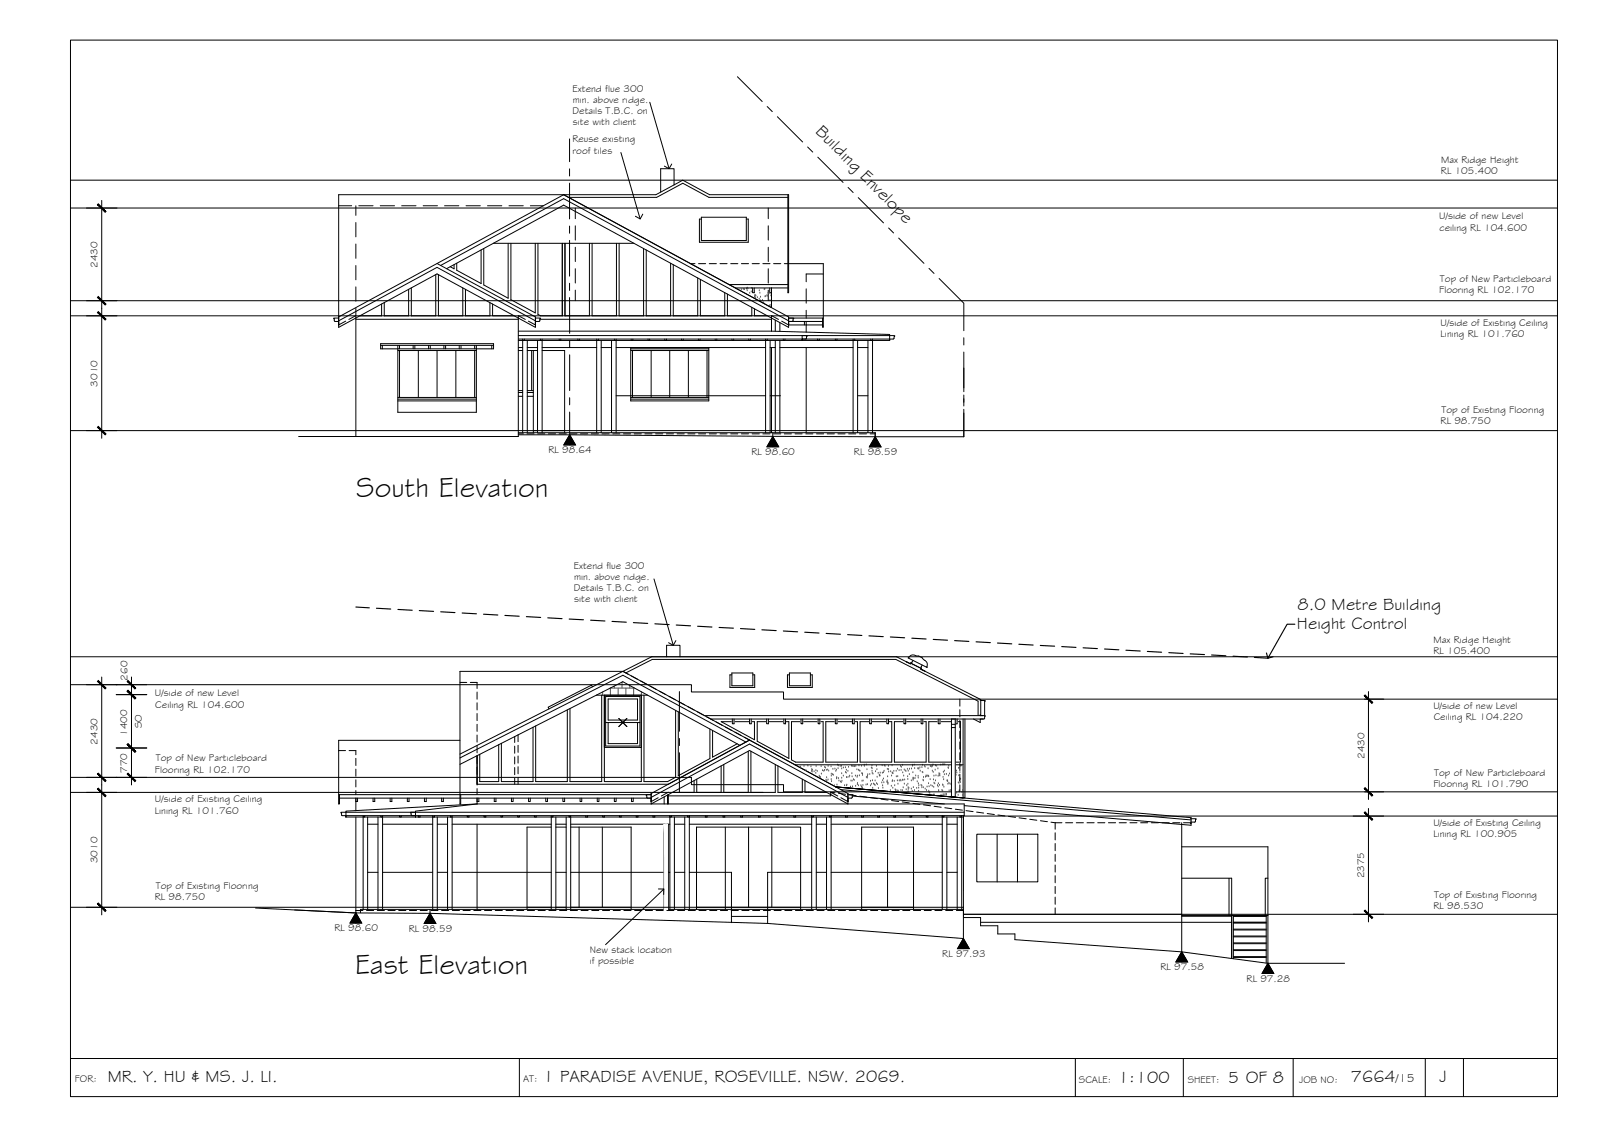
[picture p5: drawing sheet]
<svg xmlns="http://www.w3.org/2000/svg" width="420mm" height="297mm" viewBox="0 0 420 297" stroke-linecap="round" stroke-linejoin="round" font-family="sans-serif">
<!-- layer: MASK -->
<g fill="#fff" stroke="#fff" stroke-width=".26">
<path d="M239.3 171.7h.4z"/>
<path d="M240.7 172h.3z"/>
<path d="M241.4 173.2h.1z"/>
<path d="M238.9 173.8l.2 .1z"/>
<path d="M238.9 173.9h.1z"/>
<path d="M242.7 174.6l.4 .2z"/>
<path d="M242.7 174.6h.5l-.1 .2z"/>
<path d="M243 174.8l.1 .1z"/>
<path d="M242.9 174.9h.2z"/>
<path d="M241.4 175l.2 .1z"/>
<path d="M241.1 175l.6 .2z"/>
<path d="M240.1 174.7h.5l1 .6z"/>
<path d="M201.9 75.5l.4 1.2v-1.2zM201.9 75.5l.4 1.2h-.4z"/>
<path d="M201.9 75.5l.4 1.2v-1.2zM201.9 75.5l.4 1.2h-.4z"/>
<path d="M197.4 75.5l.4 1.2v-1.2zM197.4 75.5l.4 1.2h-.4z"/>
<path d="M250.6 188.5l.4 1.3v-1.3zM250.6 188.5l.4 1.3h-.4z"/>
<path d="M250.6 188.5l.4 1.3v-1.3zM250.6 188.5l.4 1.3h-.4z"/>
<path d="M246.1 188.5l.4 1.3v-1.3zM246.1 188.5l.4 1.3h-.4z"/>
<path d="M241.6 188.5l.4 1.3v-1.3zM241.6 188.5l.4 1.3h-.4z"/>
<path d="M237.1 188.5l.4 1.3v-1.3zM237.1 188.5l.4 1.3h-.4z"/>
<path d="M232.6 188.5l.4 1.3v-1.3zM232.6 188.5l.4 1.3h-.4z"/>
<path d="M228.1 188.5l.4 1.3v-1.3zM228.1 188.5l.4 1.3h-.4z"/>
<path d="M223.6 188.5l.4 1.3v-1.3zM223.6 188.5l.4 1.3h-.4z"/>
<path d="M219.1 188.5l.4 1.3v-1.3zM219.1 188.5l.4 1.3h-.4z"/>
<path d="M214.6 188.5l.4 1.3v-1.3zM214.6 188.5l.4 1.3h-.4z"/>
<path d="M210.1 188.5l.4 1.3v-1.3zM210.1 188.5l.4 1.3h-.4z"/>
<path d="M205.6 188.5l.4 1.3v-1.3zM205.6 188.5l.4 1.3h-.4z"/>
<path d="M201.1 188.5l.4 1.3v-1.3zM201.1 188.5l.4 1.3h-.4z"/>
<path d="M196.6 188.5l.4 1.3v-1.3zM196.6 188.5l.4 1.3h-.4z"/>
<path d="M192.1 188.5l.4 1.3v-1.3zM192.1 188.5l.4 1.3h-.4z"/>
<path d="M239.3 171.7h.4zM239.2 171.7h.5z"/>
<path d="M239.2 171.7l.7 .1zM239.1 171.8h.8z"/>
<path d="M239.1 171.8h.8zM239 171.8h.9z"/>
<path d="M239 171.8l1.1 .1zM238.9 171.9h1.2z"/>
<path d="M238.9 171.9h1.2zM238.8 171.9h1.3z"/>
<path d="M240.1 171.9l.3 .1zM240.1 171.9l.3 .1z"/>
<path d="M238.8 171.9l1.4 .1zM238.8 171.9l1.4 .1z"/>
<path d="M240.2 172h.2zM240.2 172h.2z"/>
<path d="M240.2 172h.4zM240.2 172h.4z"/>
<path d="M240.2 172h.5zM240.2 172h.5z"/>
<path d="M238.7 172h1.5zM238.7 172h1.5z"/>
<path d="M240.2 172l.9 .1zM240.2 172l.9 .1z"/>
<path d="M238.7 172l1.6 .1zM238.7 172l1.6 .1z"/>
<path d="M240.3 172.1h.8zM240.3 172.1h.8z"/>
<path d="M238.6 172.1h1.7zM238.6 172.1h1.7z"/>
<path d="M240.3 172.1l1.1 .1zM240.3 172.1l1.1 .1z"/>
<path d="M238.6 172.1l1.8 .1zM238.6 172.1l1.8 .1h-1.9z"/>
<path d="M240.4 172.2h1zM240.4 172.2h1z"/>
<path d="M238.5 172.2h1.9zM238.5 172.2h1.9z"/>
<path d="M240.4 172.2l1.2 .1zM240.4 172.2l1.2 .1z"/>
<path d="M238.5 172.2l2 .1zM238.5 172.2l2 .1z"/>
<path d="M238.4 172.3l2.1 .1zM238.4 172.3l2.1 .1z"/>
<path d="M240.5 172.3l1.3 .1zM240.5 172.3l1.3 .1z"/>
<path d="M238.4 172.4h2.1zM238.4 172.4h2.1z"/>
<path d="M240.5 172.4l1.4 .1zM240.5 172.4l1.4 .1z"/>
<path d="M238.4 172.4l2.1 .1zM238.4 172.4l2.1 .1z"/>
<path d="M238.2 172.4l.2 .1zM238.2 172.4l.2 .1z"/>
<path d="M240.5 172.5h1.4zM240.5 172.5h1.4z"/>
<path d="M238.4 172.5h2.1zM238.4 172.5h2.1z"/>
<path d="M240.5 172.5h1.4zM240.5 172.5h1.4z"/>
<path d="M238.5 172.5h2zM238.5 172.5h2z"/>
<path d="M238.2 172.4l.2 .1zM238.2 172.4l.2 .1z"/>
<path d="M240.5 172.5l1.5 .1zM240.5 172.5l1.5 .1z"/>
<path d="M238.5 172.5l2.1 .1zM238.5 172.5l2.1 .1z"/>
<path d="M240.6 172.6h1.4zM240.6 172.6h1.4z"/>
<path d="M238.7 172.6h1.9zM238.7 172.6h1.9z"/>
<path d="M240.6 172.6l1.4 .1zM240.6 172.6l1.4 .1z"/>
<path d="M240.6 172.7l1.5 .1zM240.6 172.7l1.5 .1z"/>
<path d="M238.8 172.6l1.8 .2v-.2zM238.8 172.6l1.8 .2z"/>
<path d="M240.6 172.8h1.5zM240.6 172.8h1.5z"/>
<path d="M239.1 172.8h1.5zM239.1 172.8h1.5z"/>
<path d="M240.6 172.8l1.6 .1zM240.6 172.8l1.6 .1z"/>
<path d="M240.8 172.9l1.6 .1zM240.8 172.9l1.6 .1z"/>
<path d="M239.1 172.8l1.9 .2-.4-.2zM239.1 172.8l1.9 .2h-1.4z"/>
<path d="M242 173h.4zM242 173h.4z"/>
<path d="M242 173h.2zM242 173h.2z"/>
<path d="M241 173h1zM241 173h1z"/>
<path d="M242.2 173h.2zM242.2 173h.2z"/>
<path d="M242 173h.3zM241.9 173h.4z"/>
<path d="M241 173h1zM241 173h.9z"/>
<path d="M241.9 173l.4 .1zM241.8 173.1h.5z"/>
<path d="M241 173h.9zM241 173l.8 .1z"/>
<path d="M242.3 173.1h.2zM242.3 173.1h.2z"/>
<path d="M241.8 173.1h.6zM241.7 173.1h.7z"/>
<path d="M241.1 173.1h.7zM241.1 173.1h.6z"/>
<path d="M241.7 173.1h.8zM241.7 173.1h.8z"/>
<path d="M241.7 173.1h.8zM241.6 173.1h.9z"/>
<path d="M241.1 173.1h.6zM241.1 173.1h.5z"/>
<path d="M238.2 172.5l1.5 .6zM238.2 172.5l1.5 .6z"/>
<path d="M241.6 173.1l1 .1zM241.6 173.2h1z"/>
<path d="M241.2 173.1h.4zM241.2 173.1l.4 .1z"/>
<path d="M239.4 173.1l.3 .1zM239.4 173.1l.3 .1z"/>
<path d="M241.6 173.2h1.1zM241.6 173.2h1.1z"/>
<path d="M241.3 173.2h.3zM241.3 173.2h.2z"/>
<path d="M239.6 173l1.8 .2-.4-.2zM239.6 173l1.8 .2h-1.5z"/>
<path d="M241.5 173.2l1.2 .1zM241.5 173.3h1.2z"/>
<path d="M239.9 173.2l1.6 .1zM239.9 173.2l1.6 .1z"/>
<path d="M240 173.3h2.9zM240 173.3h2.9z"/>
<path d="M240.2 173.3l2.8 .2-.1-.2zM240.2 173.3l2.8 .2h-2.4z"/>
<path d="M239.4 173.2l.8 .3zM239.4 173.2l.8 .3h-1z"/>
<path d="M239.2 173.5l1.2 .1zM239.2 173.5l1.2 .1z"/>
<path d="M239.2 173.6l1.3 .1zM239.2 173.6l1.3 .1z"/>
<path d="M239.1 173.7h1.5zM239.1 173.7h1.5z"/>
<path d="M240.6 173.5l2.5 .2-.1-.2zM240.6 173.5l2.5 .2h-2.2z"/>
<path d="M239.5 173.2l1.4 .6zM239.5 173.2l1.4 .6z"/>
<path d="M239.1 173.7l1.6 .1zM239 173.8h1.7z"/>
<path d="M238.3 172.5l2.7 1.3zM238.3 172.5l2.7 1.3z"/>
<path d="M240.7 173.8h.2zM240.7 173.8h.2z"/>
<path d="M239 173.8h1.7zM238.9 173.8h1.8z"/>
<path d="M240.9 173.8l.3 .1zM240.9 173.8l.3 .1z"/>
<path d="M240.7 173.8l.4 .1zM240.7 173.8l.4 .1z"/>
<path d="M238.9 173.8l2 .1zM238.9 173.8l2 .1z"/>
<path d="M240.9 173.7l2.3 .2-.1-.2zM240.9 173.7l2.3 .2h-1.8z"/>
<path d="M241.1 173.9h.3zM241.1 173.9h.3z"/>
<path d="M240.9 173.9h.3zM240.9 173.9h.3z"/>
<path d="M241 173.9l.4 .1zM241 173.9l.4 .1z"/>
<path d="M239.1 173.9l2.1 .1-.3-.1zM239.1 173.9l2.1 .1h-1.8z"/>
<path d="M238.8 173.9l.4 .1zM238.8 173.9l.4 .1z"/>
<path d="M241.4 173.9l1.8 .3v-.3zM241.4 173.9l1.8 .3h-1.4z"/>
<path d="M241.2 174l.5 .2zM241.2 174l.5 .2z"/>
<path d="M239.4 174l2.1 .2zM239.4 174l2.1 .2z"/>
<path d="M239.7 174.2l2.2 .2-.4-.2zM239.7 174.2l2.2 .2h-1.8z"/>
<path d="M241.8 174.2l1.4 .2v-.2zM241.8 174.2l1.4 .2h-1z"/>
<path d="M242.2 174.4l1 .2v-.2zM242.2 174.4l1 .2z"/>
<path d="M238.9 173.9l1.6 .7zM238.9 173.9l1.6 .7z"/>
<path d="M238.8 174l1.5 .6-1.1-.6zM238.8 174l1.5 .6h-.4z"/>
<path d="M240.1 174.4l1.6 .3 .2-.3zM240.1 174.4l1.6 .3h-.9z"/>
<path d="M240.3 174.6l.5 .1zM240.3 174.6l.5 .1z"/>
<path d="M239.9 174.6l.7 .1zM239.9 174.6l.7 .1z"/>
<path d="M241.2 173.9l1.8 .9zM241.2 173.9l1.8 .9z"/>
<path d="M240.8 174.7h.9zM240.8 174.7l.8 .1z"/>
<path d="M242.9 174.8h.2zM242.9 174.8h.2z"/>
<path d="M240.9 174.8h.7zM240.9 174.8l.7 .1z"/>
<path d="M241.5 174.2l1.6 .7zM241.5 174.2l1.6 .7z"/>
<path d="M241.1 174.9h.5zM241.1 174.9h.5z"/>
<path d="M240.6 174.7l.5 .2zM240.6 174.7l.5 .2z"/>
<path d="M241.1 174.9h.5zM241.1 174.9h.5z"/>
<path d="M240.9 174.9h.3zM240.9 174.9h.3z"/>
<path d="M241.2 174.9l.4 .1zM241.2 174.9l.4 .1z"/>
<path d="M241 174.9l.3 .1zM241 174.9l.3 .1z"/>
<path d="M241.3 175h.3zM241.3 175h.3z"/>
<path d="M241.4 175l.2 .1zM241.5 175.1l.2 .1z"/>
<path d="M241.1 175l.6 .2zM241.4 175.2h.3z"/>
<path d="M240.1 174.7l1.1 .6h.4zM241.2 175.3h.4l-.1 .1z"/>
<path d="M249.5 188.5l1 20.4v-20.4zM249.5 188.5l1 20.4h-1z"/>
<path d="M174.2 216.1l.9 22.3v-22.3zM174.2 216.1l.9 22.3h-.9z"/>
</g>
<g fill="none" stroke="#fff" stroke-width=".26">
<path d="M197.4 75.5h.4v1.2h-.4zM201.9 75.5h.4v1.2h-.4zM192.1 188.5h.4v1.3h-.4zM196.6 188.5h.4v1.3h-.4zM201.1 188.5h.4v1.3h-.4zM205.6 188.5h.4v1.3h-.4zM210.1 188.5h.4v1.3h-.4zM214.6 188.5h.4v1.3h-.4zM219.1 188.5h.4v1.3h-.4zM223.6 188.5h.4v1.3h-.4zM228.1 188.5h.4v1.3h-.4zM232.6 188.5h.4v1.3h-.4z"/>
<path d="M237.1 188.5h.4v1.3h-.4zM241.6 188.5h.4v1.3h-.4zM246.1 188.5h.4v1.3h-.4zM250.6 188.5h.4v1.3h-.4z"/>
</g>
<!-- layer: NEWWORK -->
<g fill="none" stroke="#000" stroke-width=".26">
<path d="M149.1 51.7h23.1l6.9-3.7 6.8 3.7h20.7M206.6 51v25.7h.2v-25.7h-20.7l-7-3.8-7.1 3.8h-24.2l54.5 29.6v-5.1M191.2 74.6h15.4M192.9 75.5h13.7M197.4 75.5v1.2h.4v-1.2M201.9 75.5v1.2h.4M163.4 176l33.2 18M164.1 176.4l7-3.5h63.9l21.5 10.9v3.8M238.3 172.4a1.35 1.35 0 0 1 2.1-.4 2.57 2.57 0 0 1 2.1 1.1 1.46 1.46 0 0 1 .6 1.9l-4.9-2.5 .2-.1M238.8 174l-1.1-.5 1.1 .5 .1-.1 2.7 1.4-.1 .1 1.1 .6-1.1-.6 .2-.2M238.8 174l.1-.1 2.7 1.4M239.4 173.1l-.6 .9"/>
<path d="M241.6 174.7v.4M241.9 174.4l-.2 .3M130.8 195.2v9.7h-5v-7.1M139.8 190.7v14.2h-8.3v-10M148.8 186.1v18.8h-8.3v-14.6M156.4 182.3h13.4M157.8 182.3v22.6h-8.3v-19.1M158.5 182.3h9.7v13.7h-9.7zM158.5 182.4v22.5h9.7v-22.5M168.9 182.3v22.6h6.2l2.1-1.1v-17.6M177.9 186.6v16.8l8.3-4.5v-7.8M184.7 187.6h73.1"/>
<path d="M186.4 188.5h71.4M186.9 191.5v7l6.4-3.5M189.2 189.2h8.7v4.7zM192.1 188.5v1.3h.4v-1.3M194.1 195.4l-30.7-16.7-42.8 21.7M195.7 194.6l-32.3-17.6-42.8 21.7M196.6 188.5v1.3h.4v-1.3M196.6 194l22.6 12.3M196.6 194l-21.3 11.6h-50.2v-7.5M198.6 189.2h8.3v9.6l-8.3-4.5zM201.1 188.5v1.3h.4v-1.3M205.6 188.5v1.3h.4v-1.3"/>
<path d="M207.6 189.2h8.3v10.6h-7.2l-1.1-.6zM210.1 188.5v1.3h.4v-1.3M214.6 188.5v1.3h.4v-1.3M216.6 189.2h8.3v10.6h-8.3zM219.1 188.5v1.3h.4v-1.3M223.6 188.5v1.3h.4v-1.3M225.6 189.2h8.3v10.6h-8.3zM228.1 188.5v1.3h.4v-1.3M232.6 188.5v1.3h.4v-1.3M234.6 189.2h8.3v10.6h-8.3zM237.1 188.5v1.3h.4v-1.3M241.6 188.5v1.3h.4v-1.3"/>
<path d="M243.6 189.2h8.3v10.6h-8.3zM246.1 188.5v1.3h.4v-1.3M250.6 188.5v1.3h.4v-1.3M252.6 188.5v20.7M257.1 183.7h.1M257.1 187.6h.1M257.1 187.6h1.3l-.2 .7M257.1 187.6l.1-.3v-3.9l-22.1-11.2h-64.2l-50.3 25.5M257.2 183.7h1.2l-.2 .2v3.7M258.2 188.3l-.2 .2h-.9v.9l-1.8-.9M208.5 200.5h44.1M219.2 206.3l33.4 2.9-33.4-2.9"/>
</g>
<!-- layer: BORDER -->
<path d="M18.5 10.5h390v277h-390zM18.5 277.5h390M136.2 277.5v10M282 277.5v10M310.4 277.5v10M339.2 277.5v10M373.8 277.5v10M383.8 277.5v10" fill="none" stroke="#000" stroke-width=".26"/>
<!-- layer: CEILING-FLOOR LINES -->
<path d="M18.5 54.5h390M18.5 47.2h390M18.5 78.8h390M18.5 82.8h390M18.5 112.9h390M18.5 179.5h162.8v1.9h24.2v1.9h203M18.5 172.2h390M18.5 203.8h162.8v1.9h24.2v1.9h203M18.5 207.7h181.6M252.7 213.9h155.8M18.5 237.9h234.2M252.7 239.7h155.8" fill="none" stroke="#000" stroke-width=".26"/>
<!-- layer: DIMENSION -->
<g fill="none" stroke="#000" stroke-width=".26">
<path d="M22.7 54.5h8M26.7 52.5v62.4M22.7 78.8h8M22.7 82.8h8M22.7 112.9h8M22.7 179.5h15.8M26.7 177.5v62.4M34.5 177.5v28.3M30.5 182.1h8M30.5 196.1h8M357.9 183.3h5M358.9 181.3v28.3"/>
<path d="M22.7 207.7h8M22.7 203.8h15.8M354.9 213.9h8M357.9 207.6h5M358.9 212v29.7M22.7 237.9h8M354.9 239.7h8"/>
</g>
<!-- layer: 0 -->
<g fill="#000" stroke="#000" stroke-width=".26">
<path d="M25.6 53.7l2 2 .2-.3zM25.6 53.7l.2-.3 2 2z"/>
<path d="M25.8 77.7l-.2 .2 2.2 1.8zM25.6 77.9l2.2 1.8-.2 .3z"/>
<path d="M25.6 81.9l2 2 .2-.2zM25.6 81.9l.2-.2 2 2z"/>
<path d="M25.6 112l2.2 1.8-2-2zM25.6 112l2.2 1.8-.2 .2z"/>
<path d="M25.6 178.6l2 2 .2-.2zM25.6 178.6l.2-.2 2 2z"/>
<path d="M33.6 181l-.2 .2 2.2 1.8zM33.4 181.2l2.2 1.8-.2 .2z"/>
<path d="M33.4 195.2l2.2 1.8-2-2zM33.4 195.2l2.2 1.8-.2 .2z"/>
<path d="M33.4 178.6l2 2 .2-.2zM33.4 178.6l.2-.2 2 2z"/>
<path d="M33.4 181.2l2 2 .2-.2zM33.4 181.2l.2-.2 2 2z"/>
<path d="M33.4 195.2l2 2 .2-.2zM33.4 195.2l.2-.2 2 2z"/>
<path d="M357.8 182.4l2 2 .2-.2zM357.8 182.4l.2-.2 2 2z"/>
<path d="M25.6 202.9l2.2 1.8-2-2zM25.6 202.9l2.2 1.8-.2 .2z"/>
<path d="M25.6 206.9l2 2 .2-.2zM25.6 206.9l.2-.3 2 2.1z"/>
<path d="M33.4 202.9l2.2 1.8-2-2zM33.4 202.9l2.2 1.8-.2 .2z"/>
<path d="M357.8 206.7l2.2 1.8-2-2zM357.8 206.7l2.2 1.8-.2 .2z"/>
<path d="M357.8 213.1l2 2 .2-.2zM357.8 213.1l.2-.3 2 2.1z"/>
<path d="M25.8 236.7l-.2 .3 2.2 1.8zM25.6 237l2.2 1.8-.2 .2z"/>
<path d="M358 238.6l-.2 .2 2.2 1.8zM357.8 238.8l2.2 1.8-.2 .2z"/>
</g>
<!-- layer: GRDLEV -->
<path d="M78.3 114.4h57.6M135.9 114l116.9 .5M67 238.1l26.3 1.2 19.5 .2 88.5 2.6 51.4 4M266.2 246.4l43.7 3.1 22.6 3.1h20.1" fill="none" stroke="#000" stroke-width=".26"/>
<!-- layer: EXISTING -->
<g fill="none" stroke="#000" stroke-width=".26">
<path d="M147.8 51h-59v34.8l25.8-14 25.8 14v-2.7M147.8 51l59 32.1v2.1M147.8 51l-59 32.1M100.1 79.7v3.1h-5.7M107.2 75.9v6.9h-6.4v-3.5M114.3 72v10.8h-6.4v-7.3M114.6 69.1l25.8 14M115 72v10.8h6.4v-7.3M115.6 69.6l32.2-17.5 59 32M117.1 70.4l30.7-16.6 59 32v-2.7M119.1 69.4v1.1l-1-.6M122.1 75.9v6.9h6.4v-3.5"/>
<path d="M126.2 65.5v8.8l-6.4-3.4v-1.9M129.2 79.7v3.1h5.7M129.4 63.8h36.9M133.3 63.8v14.4l-6.4-3.5v-9.5M134 63.8v14.8l6.4 3.4v-18.2M141.1 63.8v18.6l.7 .4h5.7v-19M148.2 63.8v19h6.4v-19M155.3 63.8v19h6.4v-19M162.4 63.8v19h6.4v-17.6M169.5 65.5v17.3h6.4v-13.8M176.6 69.4v13.4h6.4v-9.9M181.1 69.1h1.2"/>
<path d="M183.2 69.1h1.9M183.7 73.3v9.5h6.4v-6.1M186 69.1h1.9M188.8 69.1h1.9M190.8 77.1v5.7h6.4v-2.2M191.7 69.1h1.8M194.4 69.1h1.9M197.3 69.1h1.8M200.1 69.1h1.9M202.9 69.1h1.9M205.7 69.1h10.2v16.7M88.8 83.4l-1.3 .1 .2 .7 1.1 .1v.9"/>
<path d="M88.8 85.2h.1M88.8 84.1l25.8-14 25.8 14M93.3 83.4v31M93.3 83.7h42.6M99.8 90.1h29.6v1.4h-29.6zM99.8 90.5h29.6M100.3 90.5v1M104.3 91.9h20.6M104.3 90.5v17.6h20.6v-17.6M104.8 90.5v1M104.8 91.9v12.3M108.4 90.5v1"/>
<path d="M108.8 90.5v1M109.7 91.9v12.3M112.4 90.5v1M112.8 90.5v1M114.6 91.9v12.3M116.4 90.5v1M116.9 90.5v1M119.6 91.9v12.3M120.4 90.5v1M120.9 90.5v1M124.5 90.5v1M124.5 91.9v12.3"/>
<path d="M129 90.5v1M135.9 88h98.6l.2 .1-.2 .1v.5M135.9 89.3h97.4M135.9 91.1h1.2M135.9 91.9h1.2M135.9 83.4v31M135.9 88.9h97.4M135.9 86.8h66.4M137.1 88.9v.4h.4v-.4M137.1 89.3v24.1M138.3 91.1h2.7M138.3 91.9h2.7"/>
<path d="M138.3 89.3v24.1M139.4 91.9v10.5M139.9 91.9v21.5M140.4 83.4l1.4 .1-.3 .7-1.1 .1v.9M140.4 85.2h.1M140.4 83.1v2.1M141 89.3v24.1M141.6 83.7h60.7M141.7 88.9v.4h.5v-.4M142.2 91.1h14.3M142.2 91.9h5.9v21.5M142.2 89.3v24.1"/>
<path d="M146.6 88.9v.4h.5v-.4M151.6 88.9v.4h.4v-.4M156.5 88.9v24.5M156.9 88.9v.4h-.4M157.7 91.1h2.7M157.7 89.3v24.1M160.4 89.3v24.1M161.1 88.9v.4h.5v-.4M161.6 89.3v24.1M161.6 91.1h39.2M165.4 91.9h20.5M165.4 91.5h20.5"/>
<path d="M165.4 91.1v14h20.5v-14M165.5 88.9v.4h.5v-.4M165.9 91.9v12.3M170 88.9v.4h.4v-.4M170.8 91.9v12.3M174.4 88.9v.4h.4v-.4M175.6 91.9v12.3M178.8 88.9v.4h.4v-.4M180.5 91.9v12.3M183.2 88.9v.4h.4v-.4M185.4 91.9v12.3M187.6 88.9v.4h.4v-.4"/>
<path d="M192 88.9v.4h.4v-.4M196.4 88.9v.4h.4v-.4M197.9 81v1.8h3.4M200.8 88.9v.4h.4v-.4M200.8 89.3v24.1M202 91.1h1.3M202 89.3v24.1M202.3 86.8l31 .9v1.6M202.3 83.4v3.4M202.3 91.1v22.3M203.3 83.9v2.9M203.3 89.3v24.1"/>
<path d="M204.5 91.1h19.2M204.5 84.6v2.3M204.5 89.3v24.1M205.4 88.9v.4h.5v-.4M206.8 85.2h.1M206.8 84.3h8.9M206.8 85.2h8.9M210.4 89.3h.1M211 84.3v.9M211.4 84.3v2.8M211.4 91.1v22.3M211.5 88.7l.2-.7h-1.3v1.3v-.4h.9"/>
<path d="M211.5 88.7l-.2 .2M214.4 88.9v.4h.5v-.4M215.7 85.5h.2M215.7 83.4v2.4M215.9 83.4h-9.1l1.4 .1-.3 .7-1.1 .1v.9M219.1 88.9v.4h.4v-.4M223.7 88.9v.4h.5v-.4M223.7 89.3v24.1M224.9 91.1h2.7M224.9 89.3v24.1M227.6 89.3v24.1M228.4 88.9v.4h.4v-.4"/>
<path d="M228.8 89.2v24.2M234.3 88.9h-1v.4M234.5 88.7l-.2 .2M104.3 104.2h20.6M104.3 104.6h20.6M104.3 105.1h20.6M135.9 113.4h93.6v1.1M135.9 102.4h1.2M135.9 102.9h1.2M135.9 103.9h1.2M138.3 102.4h1.6M138.3 102.9h1.6"/>
<path d="M138.3 103.9h1.6M139.9 112.9h1.1M142.2 112.9h5.9M161.6 103.8h39.2M165.4 104.2h20.5M165.4 104.6h20.5M202 103.8h2.7M202.7 113.4v1.7M224.9 103.8h2.7M164.7 176.8l-1.3-.8h-42.8v34.8h.2v-2.5M165.6 177.2l1.6 .9M168 178.5l1.7 .9"/>
<path d="M170.5 179.9l1.7 .9M120.6 194.1h-31.8v16.7h.2v-2.5M173 181.2l1.6 .9M175.5 182.6l1.6 .9M177.9 183.9l1.7 .9M180.4 185.2l1.6 .9M182.9 186.6l1.6 .9M185.3 187.9l1.7 .9M187.8 189.3l1.6 .9M190.3 190.6l1.6 .9M192.8 192l1.6 .8M195.2 193.3l1.4 .7"/>
<path d="M196.2 196.9v10.8h-6.4v-7.3M196.9 196.9v10.8h6.4v-7.3M88.8 208.3h82l-1.4 .1 .3 .8h1.1v.9M89 209.2h31.6M90.7 213h-1.3l.2 .8h1.1v.4M90.7 214.2h.1M90.7 214.2h162M90.7 213v1.2M90.7 213h162.2M93.3 209.2v3.4M93.3 214.2v25.1M93.8 209.2v.9h-.5"/>
<path d="M95.2 213.8v.4h.5v-.4M95.2 214.2v24.2M96.4 216.1h2.7M96.4 214.2v24.2M97.8 209.2v.9h.5v-.9M99.1 214.2v24.2M99.9 213.8v.4h.4v-.4M100.3 216.1h13.2M100.3 214.2v24.2M102.3 209.2v.9h.5v-.9M104.8 213.8v.4h.4v-.4M106.8 209.2v.9h.5v-.9"/>
<path d="M107.6 213h1.4v1.2v-.4h-1.1zM109 214.2h.1M109.7 213.8v.4M110.2 213.8v.4M111.3 209.2v.9h.5v-.9M113.5 213.8v.4h.4v-.4M113.5 214.2v24.2M114.7 216.1h2.7M114.7 214.2v24.2M115.8 209.2v.9h.5v-.9M117.4 214.2v24.2M118.1 213.8v.4h.5v-.4"/>
<path d="M118.6 216.1h26M118.6 214.2v24.2M120.8 209.2h50M122.5 213.8v.4h.5v-.4M125.1 210.8l-34.4 1.9v.3M125.1 210.8l-16.1 1.9v.3M125.1 209.2v1.6M125.1 216.1v22.3M125.1 210.8h127.8v3h-162.2M125.6 209.2v.9h-.5M126.9 213.8v.4h.5v-.4M129.6 209.2v.9h.5v-.9"/>
<path d="M131.4 213.8v.4h.4v-.4M134.1 209.2v.9h.5v-.9M135.8 213.8v.4h.4v-.4M138.6 209.2v.9h.5v-.9M140.2 213.8v.4h.4v-.4M143.1 209.2v.9h.5v-.9M144.6 213.8v24.6M144.6 216.8h-6.4v21.6M145 213.8v.4h-.4M145.8 216.1h2.7M145.8 214.2v24.2M145.8 216.8h2.7"/>
<path d="M147.6 209.2v.9h.5v-.9M148.5 214.2v24.2M149.2 213.8v.4h.5v-.4M149.7 216.1h26M149.7 214.2v24.2M149.7 216.8h15.8v21.6M151.9 216.8v21.1M152.1 209.2v.9h.5v-.9M153.6 213.8v.4M154.1 213.8v.4M156.6 209.2v.9h.5v-.9M158 216.8v21.1"/>
<path d="M158.1 213.8v.4h.4v-.4M161.1 209.2v.9h.5v-.9M162.5 213.8v.4h.4v-.4M165.6 209.2v.9h.5v-.9M166.9 213.8v.4M167.3 213.8v.4M170.8 210.1h.1M170.8 208l25.8-14 25.8 14v2.8l-25.8-14-25.8 14zM170.8 209.1l25.8-14 25.8 14M171.3 213.8v.4M171.7 213.8v.4M175.3 208.3v2.5"/>
<path d="M175.3 216.1v22.3M175.7 213.8v24.6M176.1 213.8v.4h-.4M176.9 216.1h2.7M176.9 214.2v24.2M179.6 214.2v24.2M180.3 213.8v.4h.5M180.8 216.1h32.1M180.8 213.8v24.6M182 204.7v3h-5.7M185 213.8v.4M185.4 213.8v.4"/>
<path d="M189.1 200.8v6.9h-6.4v-3.4M189.6 213.8v.4M190.1 213.8v.4M190.2 216.8v21.6M194.3 213.8v.4M194.7 213.8v.4M196.3 216.8v21.1M198.9 213.8v.4M199.4 213.8v.4M202.4 216.8v21.1M203.6 213.8v.4M204 200.8v6.9h6.4v-3.4"/>
<path d="M204 213.8v.4M208.2 213.8v.4M208.7 213.8v.4M211.1 204.7v3h5.7M213.3 213.8v.4h-.4v-.4v24.6M214.1 216.1h2.7M214.1 214.2v24.2M216.8 214.2v24.2M217.5 213.8v.4h.5v-.4v24.6M217.9 208.3v.4h-42.6M218 216.1h29.1M219.2 206.3l93.2 8.1v2l-59.5-5.2"/>
<path d="M220.5 207l91.9 8M221.8 213.8v.4M222.2 213.8v.4M222.4 208.3l1.3 .1-.2 .2v.6h-1.1v.9M222.4 210.1h.1M223.5 208.7l24.2 2.1M226 213.8v.4M226.4 213.8v.4M230.2 213.8v.4M230.7 213.8v.4M232.8 216.8v21.1M234.4 213.8v.4"/>
<path d="M234.9 213.8v.4M238.7 213.8v.4h.4v-.4M242.9 213.8v.4h.5v-.4M247.1 213.8v24.6M247.6 213.8v.4h-.5M248.3 216.1h2.7M248.3 214.2v24.2M251 214.2v24.2M251.8 213.8v.4h.4v-.4v24.6M252.7 213.8v32.3M256.2 218.7h16v12.5h-16zM261.5 218.7v12.5"/>
<path d="M266.9 218.7v12.5M309.9 216.1v33.4M312.2 214.6l1.5 .1-.2 .8h-1.3M312.2 215.9h.2M93.3 238.7h1.2M96.4 228.7h2.7M100.3 228.7h13.2M112.8 238.4v1.1M114.7 228.7h2.7M118.6 228.7h26M138.2 237.9h6.4M145.8 237.9h2.7"/>
<path d="M145.8 228.7h2.7M149.7 237.9h15.8M149.7 228.7h24.4M175.1 228.7h.6M176.9 228.7h2.7M180.8 228.7h11v13.2M182.7 238.4v-21.6h27.3v21.6M182.7 237.9h27.3M212.9 228.7h-11.6v13.4M214.1 228.7h2.7M218 228.7h29.1M226 238.4v-21.6h13.6v21.6"/>
<path d="M226 237.9h13.6M248.3 228.7h2.7M252.7 238.4h-158.2v.9M252.7 239.7h57.2M309.9 222h22.6v30.6M309.9 230.2h13.1v21.1M322.3 230.2v9.8M332.5 230.2h-.7v9.8M191.8 240.3h9.5M252.7 240.6h4.5v2.1h4.5v2.1h4.5v1.6M257.2 241.8h65.8M309.9 240.2h13.1"/>
<path d="M309.9 240h22.6M323.5 247.2h8.6M323.5 241.8h8.6M323.5 243.8h8.6M323.5 240.2h8.6M323.5 240v11.3M323.5 242h8.6M323.5 243.6h8.6M323.5 245.4h8.6M323.5 245.6h8.6M323.5 249h8.6M323.5 247.4h8.6"/>
<path d="M323.5 249.2h8.6M323.5 251h8.6M323.5 250.8h8.6M332.1 240v12.5"/>
</g>
<!-- layer: 0.13 -->
<g fill="none" stroke="#000" stroke-width=".26">
<path d="M88.8 53.9h3.4M93.3 53.9v2.6M93.3 58.3v3.8M94.1 53.9h3.7M99.7 53.9h3.8M105.4 53.9h3.7M111 53.9h3.7M116.6 53.9h3.7M122.2 53.9h3.8M127.9 53.9h3.7M133.5 53.9h3.7M139.1 53.9h3.4"/>
<path d="M150.9 54.5v2.8M150.9 59.2v3.7M201.5 54.5v2.8M201.5 59.2v3.7M93.3 64v3.7M93.3 69.6v3.8M93.3 75.2v3.8M150.9 64.8v3.8M150.9 70.5v3.7M150.9 76.1v2.7M201.5 64.8v3.8M201.5 70.5v3.7"/>
<path d="M201.5 76.1v2.7M211.4 75.7v3.8M215.9 71.8h-4.5v2.1M90.7 84.2l-1.9 1M93.3 82.8l-1.8 .9M93.3 80.8v2.6M135.9 83.4v-.6l1.9 .9M138.6 84.2l1.8 1M202.3 83.4v-.6l1.9 .9M205 84.2l1.8 1M211.4 81.4v2M135.9 113.7h1.4"/>
<path d="M138.2 113.7h1.9M141 113.7h1.9M143.8 113.7h1.9M146.6 113.7h1.9M149.4 113.7h1.9M152.3 113.7h1.8M155.1 113.7h1.9M157.9 113.7h1.9M160.7 113.7h1.9M163.5 113.7h1.9M166.3 113.7h1.9M169.1 113.7h1.9"/>
<path d="M171.9 113.7h1.9M174.8 113.7h1.8M177.6 113.7h1.9M180.4 113.7h1.9M183.2 113.7h1.9M186 113.7h1.9M188.8 113.7h1.9M191.7 113.7h1.8M194.4 113.7h1.9M197.3 113.7h1.8M200.1 113.7h1.9M202.9 113.7h1.9"/>
<path d="M205.7 113.7h1.9M208.5 113.7h1.9M211.3 113.7h1.9M214.2 113.7h1.8M216.9 113.7h1.9M219.8 113.7h1.8M222.6 113.7h1.9M225.4 113.7h1.9M228.2 113.7h1.3M120.6 178.9h1.8M123.3 178.9h1.8v1.6M88.8 196.8h1.8"/>
<path d="M91.6 196.8h1.7v1.1M93.3 198.8v1.9M125.1 181.4v1.9M125.1 184.2v1.9M125.1 187.1v1.8M125.1 189.9v1.8M125.1 192.7v1.9M125.1 195.5v1.9M125.1 198.3v1.9M135 193.1v1.6M135 195.6v1.9M135 198.4v1.9"/>
<path d="M135.9 192.7v1.8M135.9 195.4v1.8M135.9 198.2v1.9M251.7 183.3v1.8M251.7 186.1v1.9M251.7 188.9v1.9M251.7 191.7v1.9M251.7 194.5v1.9M251.7 197.3v1.9M93.3 201.6v1.9M93.3 204.4v1.9M93.3 207.3v1"/>
<path d="M125.1 201.1v1.9M125.1 203.9v1.9M125.1 206.7v1.6M135 201.2v1.9M135 204v1.6M135.9 201v1.9M135.9 203.8v1.8M172.6 209.1l-1.8 1.1M175.3 207.7l-1.9 1M217.9 207.7l1.8 1M217.9 207.7v.6M217.9 207.7l1.1 .1"/>
<path d="M219.9 208l1.9 .2M220.5 209.1l1.9 1.1M222.7 208.4l1.8 .2M225.5 208.7l1.8 .3M228.3 209.1l1.8 .3M231.1 209.5l1.8 .3M233.8 209.9l1.9 .2M236.6 210.2l1.9 .3M239.4 210.6l1.9 .3M242.2 211l1.9 .3M245 211.4l1.9 .2M247.8 211.8l1.8 .2"/>
<path d="M250.6 212.1l1.8 .3M251.7 200.1v1.9M251.7 203v1.8M251.7 205.8v1.8M253.4 212.5l1.8 .3M256.1 212.9l1.9 .3M258.9 213.3l1.9 .2M261.7 213.7l1.9 .2M264.5 214l1.8 .3M267.3 214.4l1.8 .3M270.1 214.8l1.8 .2M272.9 215.2l1.8 .2"/>
<path d="M275.6 215.6l1.1 .1M276.7 215.7h1.8M276.7 215.7v1.7M276.7 218.3v1.9M279.5 215.7h1.8M282.3 215.7h1.8M285.1 215.7h1.9M287.9 215.7h1.9M290.7 215.7h1.9M293.5 215.7h1.9M296.3 215.7h1.9M299.2 215.7h1.8"/>
<path d="M302 215.7h1.8M304.8 215.7h1.8M307.6 215.7h1.9M309.9 215.7v.4M310.4 215.7h1.8M93.3 238.7h1.9M96.1 238.7h1.9M98.9 238.7h1.9M101.8 238.7h1.8M104.6 238.7h1.9M107.4 238.7h1.8M110.2 238.7h1.9"/>
<path d="M113 238.7h1.9M115.8 238.7h1.9M118.6 238.7h1.9M121.4 238.7h1.9M124.3 238.7h1.8M127.1 238.7h1.9M129.9 238.7h1.8M132.7 238.7h1.9M135.5 238.7h1.9M138.3 238.7h1.9M141.1 238.7h1.9M143.9 238.7h1.9"/>
<path d="M146.8 238.7h1.8M149.6 238.7h1.9M152.4 238.7h1.8M155.2 238.7h1.9M158 238.7h1.9M160.8 238.7h1.9M163.6 238.7h1.9M166.4 238.7h1.9M169.3 238.7h1.8M172.1 238.7h1.9M174.9 238.7h1.8M177.7 238.7h1.9"/>
<path d="M180.5 238.7h1.9M183.3 238.7h1.9M186.1 238.7h1.9M188.9 238.7h1.9M191.8 238.7h1.8M194.6 238.7h1.9M197.4 238.7h1.8M200.2 238.7h1.9M203 238.7h1.9M205.8 238.7h1.9M208.6 238.7h1.9M211.4 238.7h1.9"/>
<path d="M214.3 238.7h1.8M217.1 238.7h1.9M219.9 238.7h1.8M222.7 238.7h1.9M225.5 238.7h1.9M228.3 238.7h1.9M231.1 238.7h1.9M233.9 238.7h1.9M236.8 238.7h1.8M239.6 238.7h1.9M242.4 238.7h1.8M245.2 238.7h1.9"/>
<path d="M248 238.7h1.9M250.8 238.7h1.9M276.7 221.1v1.9M276.7 224v1.8M276.7 226.8v1.8M276.7 229.6v1.9M276.7 232.4v1.9M276.7 235.2v1.9M276.7 238v1.7"/>
</g>
<!-- layer: BOUNDARY -->
<g fill="none" stroke="#000" stroke-width=".26">
<path d="M149.4 36.4v6M193.4 20.1l6.5 6.5M201.2 27.9l1.4 1.4M203.9 30.6l6.6 6.6M211.8 38.5l1.4 1.4M149.4 44.3v1.8M149.4 48v9.4M149.4 59.3v1.8M214.5 41.2l6.6 6.6M222.4 49.1l1.4 1.4M225.1 51.8l6.6 6.6M233.1 59.8l1.3 1.3"/>
<path d="M149.4 78v9.4M149.4 63v9.4M149.4 74.3v1.9M235.7 62.4l6.6 6.6M243.7 70.4l1.3 1.3M246.3 73l6.5 6.5v7.2M149.4 89.3v1.8M149.4 93v9.4M252.8 88.6v1.8M252.8 92.3v10.4M149.4 104.3v1.8M149.4 108v6"/>
<path d="M252.8 103.6v2.8M252.8 107.3v7.2M178.2 181.3v10.4M178.2 193.6v1.9M178.2 197.4v10.3"/>
</g>
<!-- layer: HATCH -->
<g fill="none" stroke="#545454" stroke-width=".26">
<path d="M194.4 76h.1M195 75.9h.1M195.2 75.9h.1M195.8 75.8h.1M196 76.2h.1M196 75.5h.1M196.2 75.7h.1M196.6 76.9h.1M197 76.5h.1M197.2 75.6h.1M197.9 76h.1M197.9 77.9h.1"/>
<path d="M198 77.5h.1M198 77.4h.1M198.1 78.1h.1M198.2 77.6h.1M198.6 78h.1M199.1 78.4h.1M199.1 76.2h.1M199.3 76.9h.1M199.4 78.8h.1M199.5 77.9h.1M200 78.8h.1M200.1 79.3h.1"/>
<path d="M200.3 79.5h.1M200.4 75.9h.1M200.6 75.9h.1M200.6 77.8h.1M200.8 77.7h.1M201.2 77.5h.1M201.4 77.7h.1M201.4 76.9h.1M201.6 77h.1M201.9 76.9h.1M201.9 78.8h.1M202.2 77.6h.1"/>
<path d="M201.8 80.3h.1M202 80.1h.1M202.3 80.2h.1M161.1 179.8v.6M163.1 178.8v1.6M165.2 179.7v.7M158.1 181.4v.9M160 180.4h6.4M160.1 180.4v1.9M162.1 180.4v1.9M164.2 180.4v1.9M166.2 180.4v1.9"/>
<path d="M168.2 181.4v.9M209.9 201.1h.1M210.9 200.9h.1M211.4 202h.1M211.9 200.8h.1M212.7 201h.1M212.9 202.2h.1M212.9 201.8h.1M213 202.4h.1M213.1 201.9h.1M213.5 202.3h.1M214 202.7h.1"/>
<path d="M214 202h.1M214 200.9h.1M214.3 202.2h.1M214.8 203.5h.1M215 203.7h.1M215.2 203.8h.1M215.4 201h.1M215.4 202.9h.1M215.7 202h.1M216.1 202.2h.1M216.2 202h.1M216.3 201.2h.1"/>
<path d="M216.5 201.4h.1M216.6 204.5h.1M216.7 201.9h.1M216.8 203.9h.1M216.9 204.8h.1M217.1 201.9h.1M217.2 204.5h.1M217.2 200.9h.1M217.3 202.2h.1M218 201h.1M218 204.4h.1M218 203h.1"/>
<path d="M218 203.5h.1M218.1 204.9h.1M218.4 203.1h.1M218.4 201.7h.1M218.6 203.3h.1M218.8 206h.1M219 201.6h.1M219.2 202.2h.1M219.4 201.9h.1M219.4 204.2h.1M219.4 203.9h.1M219.4 204.1h.1"/>
<path d="M219.5 205.8h.1M219.7 200.6h.1M219.8 201.5h.1M219.9 200.8h.1M219.9 204.1h.1M220 204.8h.1M220.4 200.9h.1M220.5 205h.1M220.6 205.2h.1M220.7 200.9h.1M220.8 202.9h.1M220.8 204h.1"/>
<path d="M220.8 201.6h.1M220.8 204.8h.1M221.2 203.5h.1M221.2 201.3h.1M221.5 206h.1M221.7 201.3h.1M221.7 202.5h.1M221.9 202.7h.1M222 201.9h.1M222 206h.1M222 203.9h.1M222.1 205.8h.1"/>
<path d="M222.1 203.8h.1M222.4 202.2h.1M222.6 201.2h.1M222.7 203.8h.1M222.8 203.5h.1M223.1 206.3h.1M223.2 204.8h.1M223.4 200.9h.1M223.4 202.8h.1M223.5 204.8h.1M223.5 203.7h.1M223.5 200.9h.1"/>
<path d="M223.6 206.3h.1M223.8 204.4h.1M223.9 201h.1M224 204.6h.1M224.1 201h.1M224.4 203.5h.1M224.4 206.2h.1M224.5 200.9h.1M224.7 201.8h.1M224.8 203.8h.1M224.9 205.7h.1M224.9 203.5h.1"/>
<path d="M224.9 205.4h.1M225.2 206h.1M225.2 201.9h.1M225.3 200.8h.1M225.3 202.1h.1M225.4 203.4h.1M225.5 202.2h.1M225.8 206h.1M225.9 206.3h.1M226 200.9h.1M226 202.8h.1M226.1 204.8h.1"/>
<path d="M226.1 206.5h.1M226.2 206.7h.1M226.2 203.3h.1M226.2 202.9h.1M226.3 205.9h.1M226.4 204.8h.1M226.7 200.6h.1M226.7 200.9h.1M227.1 205.8h.1M227.2 200.5h.1M227.2 203.8h.1M227.4 201.8h.1"/>
<path d="M227.4 204h.1M227.4 203.7h.1M227.5 205.7h.1M227.5 203.5h.1M227.6 203.1h.1M228.1 203h.1M228.3 204.8h.1M228.3 206h.1M228.5 205.6h.1M228.5 201.4h.1M228.7 200.8h.1M228.7 202.2h.1"/>
<path d="M228.7 201.5h.1M228.8 202.7h.1M228.8 204.7h.1M228.9 206.7h.1M228.9 202.9h.1M229.1 205.6h.1M229.3 205.7h.1M229.5 205.9h.1M229.5 204.7h.1M229.6 202.3h.1M229.9 200.9h.1M229.9 205.4h.1"/>
<path d="M230 201.8h.1M230 203.8h.1M230.1 205.7h.1M230.3 202.7h.1M230.4 206.7h.1M230.6 203.3h.1M230.7 203.4h.1M230.8 203.4h.1M230.9 202.7h.1M231.3 205.3h.1M231.4 200.8h.1M231.4 202.7h.1"/>
<path d="M231.5 204.7h.1M231.5 206h.1M231.5 206.6h.1M231.7 202.6h.1M231.7 204.2h.1M231.8 205.2h.1M231.9 202.2h.1M231.9 200.8h.1M232.1 200.9h.1M232.6 205.1h.1M232.7 204.7h.1M232.7 205.2h.1"/>
<path d="M232.7 201.7h.1M232.8 203.7h.1M232.9 205.6h.1M232.9 205.3h.1M233 200.9h.1M233 201.8h.1M233.1 202.4h.1M233.5 207.3h.1M233.6 202.3h.1M233.8 206.1h.1M233.8 203.4h.1M234 200.8h.1"/>
<path d="M234 204.9h.1M234 202.7h.1M234.1 204.7h.1M234.2 206.6h.1M234.2 202.8h.1M234.4 202.2h.1M234.5 204.8h.1M234.7 206h.1M234.8 207.1h.1M234.9 207.4h.1M235 207.2h.1M235 202.2h.1"/>
<path d="M235.1 203.7h.1M235.4 204.7h.1M235.4 201.7h.1M235.4 203.6h.1M235.5 207.3h.1M235.5 205.6h.1M235.6 207.5h.1M235.8 202h.1M235.8 204.7h.1M236.1 204.6h.1M236.2 200.9h.1M236.3 207.2h.1"/>
<path d="M236.3 204.8h.1M236.3 202h.1M236.4 201.2h.1M236.7 207.3h.1M236.7 200.7h.1M236.7 204.5h.1M236.8 202.6h.1M236.8 204.6h.1M236.9 206.5h.1M237 203.4h.1M237.2 201.9h.1M237.2 205.6h.1"/>
<path d="M237.3 204.5h.1M237.4 202.1h.1M237.6 202.3h.1M237.7 207h.1M237.8 206h.1M238 201.7h.1M238 203.6h.1M238.1 204.4h.1M238.1 205.6h.1M238.2 207.6h.1M238.2 206.5h.1M238.2 207h.1"/>
<path d="M238.2 202.2h.1M238.4 206.7h.1M238.5 203.1h.1M238.5 201.7h.1M239 206.9h.1M239 204.7h.1M239.1 201.6h.1M239.3 207.5h.1M239.3 200.9h.1M239.4 200.6h.1M239.4 202.6h.1M239.5 204.2h.1"/>
<path d="M239.5 204.5h.1M239.5 204h.1M239.6 206.5h.1M239.7 204.2h.1M239.8 200.6h.1M239.8 207.3h.1M239.9 201.5h.1M240 204.1h.1M240.2 203.4h.1M240.4 206.7h.1M240.6 205h.1M240.7 201.6h.1"/>
<path d="M240.8 203.5h.1M240.8 201.5h.1M240.8 204h.1M240.9 205.5h.1M240.9 207.4h.1M240.9 206.6h.1M241 206h.1M241 201.7h.1M241.3 201.3h.1M241.3 202.2h.1M241.6 205.9h.1M241.8 206.5h.1"/>
<path d="M241.8 206.1h.1M241.8 201.2h.1M241.9 202.5h.1M242 200.6h.1M242 202.6h.1M242.1 204.5h.1M242.2 206.5h.1M242.2 204.7h.1M242.2 203.8h.1M242.5 200.9h.1M242.6 201.1h.1M242.6 206.9h.1"/>
<path d="M242.7 203.7h.1M242.9 203.4h.1M243 207.3h.1M243.1 203.6h.1M243.1 206.3h.1M243.3 203.4h.1M243.4 201.5h.1M243.5 203.5h.1M243.5 205.5h.1M243.6 203.6h.1M243.6 207.4h.1M243.7 207.8h.1"/>
<path d="M243.7 206.3h.1M243.8 208h.1M244 204.4h.1M244 200.9h.1M244.1 206h.1M244.2 200.9h.1M244.4 201.1h.1M244.5 206.2h.1M244.5 202.2h.1M244.5 200.9h.1M244.7 200.5h.1M244.8 202.5h.1"/>
<path d="M244.8 204.5h.1M244.9 206.4h.1M244.9 208.4h.1M244.9 203.5h.1M245 208.5h.1M245 205.3h.1M245.2 205.5h.1M245.3 201.9h.1M245.3 204.7h.1M245.4 200.8h.1M245.5 203.4h.1M245.7 200.9h.1"/>
<path d="M245.9 206h.1M246 201.6h.1M246 203.5h.1M246 206.3h.1M246.1 205.5h.1M246.2 207.4h.1M246.2 207.3h.1M246.3 202.8h.1M246.3 203.3h.1M246.4 205.9h.1M246.5 203h.1M246.5 203.4h.1"/>
<path d="M246.7 200.6h.1M246.8 208.5h.1M247 207.2h.1M247.2 205.8h.1M247.2 207.4h.1M247.3 200.5h.1M247.3 206h.1M247.3 208.4h.1M247.3 203.8h.1M247.4 200.5h.1M247.4 202.5h.1M247.5 204.4h.1"/>
<path d="M247.6 206.4h.1M247.6 208.3h.1M247.7 203.1h.1M247.7 202.2h.1M247.8 200.5h.1M248.1 208.2h.1M248.1 208.5h.1M248.2 208.3h.1M248.2 203h.1M248.4 204.7h.1M248.5 204.7h.1M248.5 204.9h.1"/>
<path d="M248.6 205.6h.1M248.7 201.3h.1M248.7 201.5h.1M248.8 203.4h.1M248.8 200.9h.1M248.9 205.4h.1M248.9 207.3h.1M249 202.9h.1M249.1 205.5h.1M249.3 207.3h.1M249.4 205.7h.1M250.6 206.8h.1"/>
<path d="M250.7 203.2h.1M250.9 202.2h.1M250.9 207.9h.1M250.9 202.7h.1M251.3 208.5h.1M251.3 205.2h.1M251.4 201.4h.1M251.5 203.4h.1M251.5 207.6h.1M251.5 205.4h.1M251.6 207.3h.1M251.7 204.7h.1"/>
<path d="M251.7 204.2h.1M251.8 202.6h.1M251.9 205.2h.1M251.9 204.3h.1M252 200.9h.1M252.1 200.7h.1M252.3 207.8h.1M252.5 207.3h.1M252.5 208.5h.1"/>
</g>
<!-- layer: LEVELS -->
<path d="M149.4 114l1.5 2.6h-3zM202.7 114.5l1.5 2.6h-3zM229.5 114.5l1.6 2.7h-3.1zM93.3 239.3l1.6 2.7h-3.1zM112.8 239.5l1.5 2.6h-3zM252.7 246.1l1.5 2.6h-3.1zM309.9 249.5l1.6 2.7h-3.1zM332.5 252.6l1.6 2.6h-3.1z" fill="#000" stroke="#000" stroke-width=".26"/>
<path d="M149.4 114l1.5 2.6h-3zM202.7 114.5l1.5 2.6h-3zM229.5 114.5l1.6 2.7h-3.1zM93.3 239.3l1.6 2.7h-3.1zM112.8 239.5l1.5 2.6h-3zM252.7 246.1l1.5 2.6h-3.1zM309.9 249.5l1.6 2.7h-3.1zM332.5 252.6l1.6 2.6h-3.1z" fill="none" stroke="#000" stroke-width=".26"/>
<!-- layer: TEXT -->
<path d="M149.4 114v2.6M202.7 114.5v2.6M229.5 114.5v2.7M93.3 239.3v2.7M112.8 239.5v2.6M252.7 246.1v2.6M309.9 249.5v2.7M332.5 252.6v2.6" fill="none" stroke="#000" stroke-width=".26"/>
<!-- layer: WINDOWS -->
<g fill="none" stroke="#000" stroke-width=".26">
<path d="M183.9 57h11.8v6h-11.8zM183.9 57.4h-.5v6.1h12.8v-6.1h-.5M191.9 176.4h5.5v3.4h-5.5zM191.9 176.9h-.5v3.3h6.5v-3.3h-.5M207 176.4h5.5v3.4h-5.5zM207 176.9h-.5v3.3h6.5v-3.3h-.5M155.4 180.1l-.2-.5-11.5 5.8 .3 .5M158.8 182.6h9v13h-9zM158.8 189.4h9M159.5 183.3h7.7v5.5h-7.7zM159.5 189.4v5.6h7.7v-5.6M162.3 188.4l2.1 2.1"/>
<path d="M164.4 188.4l-2.1 2.1"/>
</g>
<!-- layer: SERVICES -->
<path d="M176.8 48.5v-4.3h-3.5v6.2M174.8 172.2v-3h3.5v3M249.5 188.5v20.4h1v-20.4M249.5 189.9h1M249.5 190.7h1M253.1 188.5v20.7h-.5M174.2 208.9v1.9M174.2 216.1v22.3M175.1 208.4v2.4M175.1 216.1v22.3" fill="none" stroke="#000" stroke-width=".26"/>
<!-- layer: HEIGHT CONTROL -->
<g fill="none" stroke="#000" stroke-width=".3">
<path d="M93.3 159.1l3.6 .3M98.7 159.5l3.8 .2M104.4 159.8l3.7 .2M110 160.1l3.7 .2M115.6 160.4l3.7 .2M121.2 160.7l3.8 .2M126.8 161l3.8 .2M132.4 161.3l3.8 .3M138.1 161.7l3.7 .2M143.7 162l3.7 .2M149.3 162.3l3.7 .2M154.9 162.6l3.8 .2"/>
<path d="M160.5 162.9l3.8 .2M166.1 163.2l3.8 .2M171.8 163.5l3.7 .3M177.4 163.9l3.7 .2M183 164.2l3.7 .2M188.6 164.5l3.7 .2M194.2 164.8l3.8 .2M199.8 165.1l3.8 .2M205.5 165.4l3.7 .2M211.1 165.7l3.7 .3M216.7 166.1l3.7 .2M222.3 166.4l3.7 .2"/>
<path d="M227.9 166.7l3.8 .2M233.5 167l3.8 .2M239.1 167.3l3.8 .2M244.8 167.6l3.7 .2M250.4 168l3.7 .2M256 168.3l3.7 .2M261.6 168.6l3.8 .2M267.2 168.9l3.8 .2M272.8 169.2l3.8 .2M278.5 169.5l3.7 .2M284.1 169.8l3.7 .2M289.7 170.2l3.7 .2"/>
<path d="M295.3 170.5l3.7 .2M300.9 170.8l3.8 .2M306.5 171.1l3.8 .2M312.2 171.4l3.7 .2M317.8 171.7l3.7 .2M323.4 172l3.7 .2M329 172.4l3.5 .2"/>
</g>
<!-- layer: 0 -->
<path d="M332.2 171.2l.3 1.4 1.4-.4M339.6 163.7h-2l-5.1 8.9" fill="none" stroke="#000" stroke-width=".3"/>
<path d="M162.8 40l5.1 17.4M170.4 26.8l5.1 17.4M168.6 56.1l-.7 1.3-1.2-.7M176.2 43l-.7 1.2-1.2-.6M171.5 151.8l5.1 17.4M177.3 168l-.7 1.2-1.2-.7M172.7 233.1h1.4v1.4M174.1 233.1l-15.3 14.6" fill="none" stroke="#000" stroke-width=".26"/>
<g font-size="7.5">
<text x="93.4" y="130.4">South Elevation</text>
<text x="93.1" y="255.3">East Elevation</text>
</g>
<g font-size="4.5">
<text x="213.7" y="34.5" transform="rotate(45 213.7 34.5)">Building Envelope</text>
<text x="340.3" y="160">8.0 Metre Building</text>
<text x="340.1" y="165">Height Control</text>
<text x="28.3" y="283.6">MR. Y. HU &amp; MS. J. LI.</text>
<text x="142.5" y="283.6">1 PARADISE AVENUE, ROSEVILLE. NSW. 2069.</text>
<text x="293.2" y="283.9">1:100</text>
<text x="322.1" y="283.8">5 OF 8</text>
<text x="354.3" y="283.7">7664</text>
<text x="377.6" y="283.7">J</text>
</g>
<text font-size="3.2" x="366.1" y="283.7">/15</text>
<g font-size="2.6">
<text x="150.2" y="30">Details T.B.C. on</text>
<text x="150.2" y="24.1">Extend flue 300</text>
<text x="150.2" y="27">min. above ridge.</text>
<text x="150.2" y="32.9">site with client</text>
<text x="150.1" y="37.3">Reuse existing</text>
<text x="150.2" y="40.3">roof tiles</text>
<text x="377.9" y="45.7">RL 105.400</text>
<text x="377.9" y="42.8">Max Ridge Height</text>
<text x="377.5" y="57.5">U/side of new Level</text>
<text x="377.6" y="60.4">ceiling RL 104.600</text>
<text x="25.6" y="70.2" transform="rotate(-90 25.6 70.2)">2430</text>
<text x="377.5" y="76.8">Flooring RL 102.170</text>
<text x="377.7" y="73.8">Top of New Particleboard</text>
<text x="377.8" y="85.4">U/side of Existing Ceiling</text>
<text x="377.8" y="88.3">Lining RL 101.760</text>
<text x="25.6" y="101.3" transform="rotate(-90 25.6 101.3)">3010</text>
<text x="377.8" y="111.1">RL 98.750</text>
<text x="378" y="108.2">Top of Existing Flooring</text>
<text x="143.8" y="118.8">RL 98.64</text>
<text x="197.1" y="119.3">RL 98.60</text>
<text x="224" y="119.3">RL 98.59</text>
<text x="150.5" y="149.1">Extend flue 300</text>
<text x="150.5" y="154.9">Details T.B.C. on</text>
<text x="150.5" y="152">min. above ridge.</text>
<text x="150.6" y="157.8">site with client</text>
<text x="375.9" y="171.4">RL 105.400</text>
<text x="375.9" y="168.5">Max Ridge Height</text>
<text x="33.4" y="178.4" transform="rotate(-90 33.4 178.4)">260</text>
<text x="40.6" y="182.6">U/side of new Level</text>
<text x="40.7" y="185.5">Ceiling RL 104.600</text>
<text x="375.9" y="185.9">U/side of new Level</text>
<text x="37.2" y="190.9" transform="rotate(-90 37.2 190.9)">SO</text>
<text x="376" y="188.8">Ceiling RL 104.220</text>
<text x="25.6" y="195.2" transform="rotate(-90 25.6 195.2)">2430</text>
<text x="33.4" y="192.9" transform="rotate(-90 33.4 192.9)">1400</text>
<text x="33.3" y="202.6" transform="rotate(-90 33.3 202.6)">770</text>
<text x="40.6" y="202.5">Flooring RL 102.170</text>
<text x="40.8" y="199.6">Top of New Particleboard</text>
<text x="357.8" y="199" transform="rotate(-90 357.8 199)">2430</text>
<text x="376.1" y="203.4">Top of New Particleboard</text>
<text x="375.9" y="206.3">Flooring RL 101.790</text>
<text x="40.6" y="210.4">U/side of Existing Ceiling</text>
<text x="40.6" y="213.3">Lining RL 101.760</text>
<text x="375.9" y="216.6">U/side of Existing Ceiling</text>
<text x="375.9" y="219.6">Lining RL 100.905</text>
<text x="25.6" y="226.3" transform="rotate(-90 25.6 226.3)">3010</text>
<text x="40.8" y="233.1">Top of Existing Flooring</text>
<text x="357.8" y="230.3" transform="rotate(-90 357.8 230.3)">2375</text>
<text x="40.6" y="236">RL 98.750</text>
<text x="375.9" y="238.3">RL 98.530</text>
<text x="376.1" y="235.3">Top of Existing Flooring</text>
<text x="87.7" y="244.2">RL 98.60</text>
<text x="107.2" y="244.3">RL 98.59</text>
<text x="154.7" y="249.9">New stack location</text>
<text x="247.1" y="250.8">RL 97.93</text>
<text x="154.7" y="252.8">if possible</text>
<text x="304.3" y="254.3">RL 97.58</text>
<text x="326.9" y="257.3">RL 97.28</text>
<text x="19.6" y="283.7">FOR:</text>
<text x="137.2" y="283.6">AT:</text>
<text x="282.9" y="283.9">SCALE:</text>
<text x="311.5" y="283.9">SHEET:</text>
<text x="340.7" y="283.9">JOB NO:</text>
</g>
</svg>
